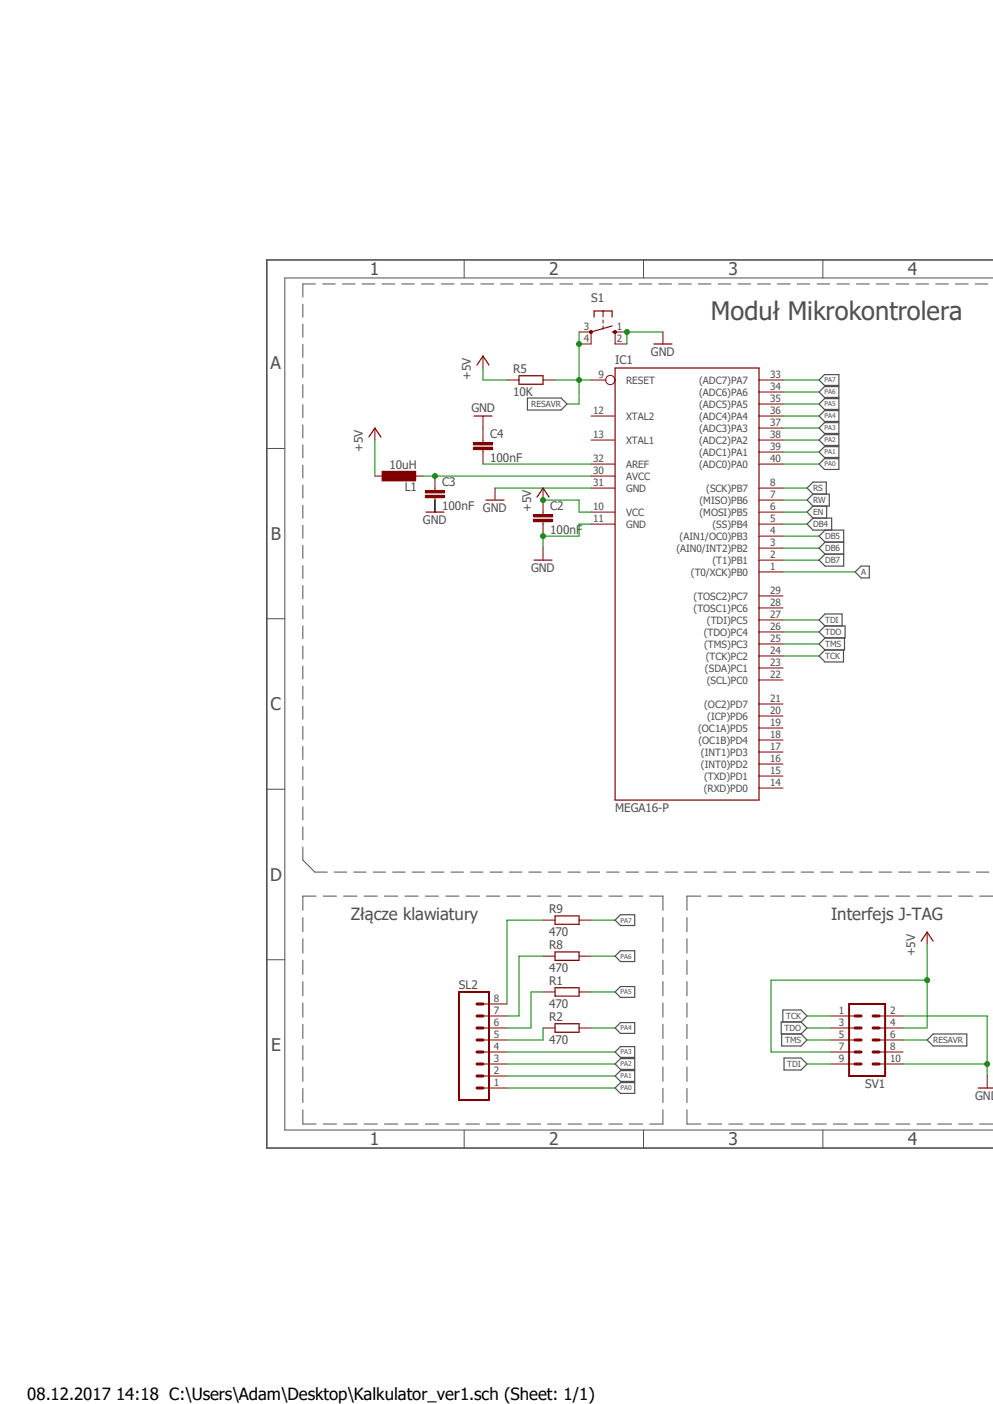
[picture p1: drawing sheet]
<svg xmlns="http://www.w3.org/2000/svg" width="210mm" height="297mm" viewBox="0 0 210 297" stroke-linecap="round" stroke-linejoin="round" font-family="sans-serif">
<path d="M56.1 54.7l154 94.3M210.1 149l-154 94.2" fill="none" stroke="#fff" stroke-width=".21"/>
<g fill="none" stroke="#505050" stroke-width=".21">
<path d="M98.2 55v3.8M136.1 55v3.8M174 55v3.8M210.1 58.8h-149.9v180.3h149.9M64.1 64.3v2.8M64.1 68.6v2.7M64.1 72.9v2.7M64.1 77.1v2.7M66.7 60.1h-2.6v2.7M68.2 60.1h2.7M72.4 60.1h2.7M76.6 60.1h2.7"/>
<path d="M80.8 60.1h2.7M85 60.1h2.6M89.2 60.1h2.6M93.3 60.1h2.7M97.5 60.1h2.7M101.7 60.1h2.7M105.9 60.1h2.6M110.1 60.1h2.6M114.3 60.1h2.6M118.4 60.1h2.7M122.6 60.1h2.7M126.8 60.1h2.7"/>
<path d="M131 60.1h2.6M135.2 60.1h2.6M139.3 60.1h2.7M143.5 60.1h2.7M147.7 60.1h2.7M151.9 60.1h2.7M156.1 60.1h2.6M160.2 60.1h2.7M164.4 60.1h2.7M168.6 60.1h2.7M172.8 60.1h2.7M177 60.1h2.7"/>
<path d="M181.1 60.1h2.8M185.3 60.1h2.7M189.5 60.1h2.7M193.7 60.1h2.7M197.9 60.1h2.7M202.1 60.1h2.7M206.2 60.1h2.7M56.4 94.9h3.8M64.1 81.4v2.7M64.1 85.6v2.7M64.1 89.9v2.7M64.1 94.1v2.8"/>
<path d="M64.1 98.4v2.7M64.1 102.6v2.8M64.1 106.9v2.7M64.1 111.1v2.8M64.1 115.4v2.8M64.1 119.6v2.8M56.4 130.9h3.8M64.1 123.9v2.8M64.1 128.1v2.8M64.1 132.4v2.7M64.1 136.7v2.7M64.1 140.9v2.7"/>
<path d="M64.1 145.2v2.7M64.1 149.4v2.7M64.1 153.7v2.7M64.1 157.9v2.8M56.4 167h3.8M64.1 162.2v2.7M64.1 166.4v2.8M64.1 170.7v2.7M64.1 174.9v2.8M64.1 179.2v2.7l2.5 2.6h2.6M64.1 194.1v3M64.1 198.6v3"/>
<path d="M66.8 189.6h-2.7v3M68.4 189.6h2.8M70.7 184.5h2.6M72.7 189.6h2.8M74.8 184.5h2.6M77 189.6h2.8M79 184.5h2.5M81.3 189.6h2.8M83.1 184.5h2.6M85.6 189.6h2.8M87.2 184.5h2.6M90 189.6h2.8"/>
<path d="M91.3 184.5h2.6M94.3 189.6h2.8M95.4 184.5h2.6M98.6 189.6h2.8M99.5 184.5h2.7M102.9 189.6h2.8M103.6 184.5h2.7M107.2 189.6h2.8M107.7 184.5h2.7M111.5 189.6h2.8M111.8 184.5h2.7M115.8 189.6h2.9"/>
<path d="M116 184.5h2.6M120.1 184.5h2.6M120.1 189.6h2.9M124.2 184.5h2.6M124.5 189.6h2.8M128.3 184.5h2.6M128.8 189.6h2.8M132.4 184.5h2.6M133.1 189.6h2.8M136.6 184.5h2.5M137.4 189.6h2.8v3M140.2 194.1v3"/>
<path d="M140.2 198.6v3M140.7 184.5h2.6M144.8 184.5h2.6M145.3 194.1v3M145.3 198.6v3M148.2 189.6h-2.9v3M148.9 184.5h2.6M149.7 189.6h3M153 184.5h2.6M154.1 189.6h3M157.1 184.5h2.7M158.6 189.6h2.9"/>
<path d="M161.2 184.5h2.7M163 189.6h2.9M165.4 184.5h2.6M167.4 189.6h2.9M169.5 184.5h2.6M171.8 189.6h3M173.6 184.5h2.6M176.2 189.6h3M177.7 184.5h2.6M180.7 189.6h2.9M181.8 184.5h2.6M185.1 189.6h2.9"/>
<path d="M185.9 184.5h2.7M189.5 189.6h2.9M190.1 184.5h2.6M193.9 189.6h2.9M194.2 184.5h2.6M198.3 184.5h2.6M198.3 189.6h3M202.4 184.5h2.6M202.8 189.6h2.9M206.5 184.5h2.6M207.2 189.6h2.9M56.4 203h3.8"/>
<path d="M64.1 203.1v3.1M64.1 207.6v3.1M64.1 212.2v3M64.1 216.7v3M140.2 203.1v3.1M140.2 207.6v3.1M140.2 212.2v3M140.2 216.7v3M145.3 203.1v3.1M145.3 207.6v3.1M145.3 212.2v3M145.3 216.7v3"/>
<path d="M64.1 221.2v3M64.1 225.7v3.1M64.1 230.3v3M64.1 234.8v3h2.7M68.4 237.8h2.8M72.7 237.8h2.8M77 237.8h2.8M81.3 237.8h2.8M85.6 237.8h2.8M90 237.8h2.8M94.3 237.8h2.8M98.2 239.1v3.8"/>
<path d="M98.6 237.8h2.8M102.9 237.8h2.8M107.2 237.8h2.8M111.5 237.8h2.8M115.8 237.8h2.9M120.1 237.8h2.9M124.5 237.8h2.8M128.8 237.8h2.8M133.1 237.8h2.8M136.1 239.1v3.8M140.2 234.8v3h-2.8M140.2 221.2v3"/>
<path d="M140.2 225.7v3.1M140.2 230.3v3M145.3 221.2v3M145.3 225.7v3.1M145.3 230.3v3M145.3 234.8v3h2.9M149.7 237.8h3M154.1 237.8h3M158.6 237.8h2.9M163 237.8h2.9M167.4 237.8h2.9M171.8 237.8h3"/>
<path d="M174 239.1v3.8M176.2 237.8h3M180.7 237.8h2.9M185.1 237.8h2.9M189.5 237.8h2.9M193.9 237.8h2.9M198.3 237.8h3M202.8 237.8h2.9M207.2 237.8h2.9"/>
</g>
<path d="M210.1 55h-153.7v187.9h153.7" fill="none" stroke="#505050" stroke-width=".34"/>
<g fill="none" stroke="#505050" stroke-width=".25">
<path d="M111.5 84.2h7.2l1.2 1.3-1.2 1.2h-7.2zM173.2 80.4l1.2-1.2h3v2.3h-3zM173.2 82.9l1.2-1.1h3v2.3h-3zM173.2 85.5l1.2-1.2h3v2.3h-3zM173.2 88l1.2-1.1h3v2.3h-3zM173.2 90.6l1.2-1.2h3v2.3h-3zM173.2 93.1l1.2-1.2h3v2.3h-3zM173.2 95.6l1.2-1.1h3v2.3h-3zM173.2 98.2l1.2-1.2h3v2.3h-3zM172 109.6l-1.3 1.3 1.3 1.2h6.4v7.7h-3.9l-1.3-1.3 1.3-1.3M172 109.6h3.9v2.5M172 107.1l-1.3 1.2 1.3 1.3"/>
<path d="M172 104.5h3.4v2.6h-3.4M172 104.5l-1.3 1.3 1.3 1.3M172 104.5l-1.3-1.2 1.3-1.3h2.8v2.5M174.5 112.1l-1.3 1.3 1.3 1.3M174.5 117.2h3.9M174.5 114.7l-1.3 1.3 1.3 1.2M174.5 114.7h3.9M174.8 107.1v2.5M174.5 137.5l-1.3 1.3 1.3 1.2h3.9v-2.5M174.5 132.4l-1.3 1.3 1.3 1.3M174.5 132.4h4.2v2.6h-4.2M174.5 135l-1.3 1.2 1.3 1.3"/>
<path d="M174.5 132.4l-1.3-1.3 1.3-1.2h3.6v2.5M178.6 135v2.5h-4.1M180.8 121l1.3-1.2h1.8v2.5h-1.8zM130.1 194.6l1.1-1.1h3v2.3h-3zM130.1 202.3l1.1-1.2h3v2.3h-3zM130.1 209.8l1.1-1.1h3v2.3h-3zM130.1 217.5l1.1-1.2h3v2.3h-3zM165.3 218.7v2.6h4.1l1.3-1.3-1.3-1.3M165.6 216.2v-2.5h3.8l1.3 1.2-1.3 1.3M169.4 216.2h-4.2v2.5h4.2M169.4 216.2l1.3 1.3-1.3 1.2M197.4 218.7h7.1v2.6h-7.1l-1.3-1.3z"/>
<path d="M130.1 222.5l1.1-1.1h3v2.3h-3zM130.1 225.1l1.1-1.2h3v2.3h-3zM130.1 227.6l1.1-1.1h3v2.3h-3zM130.1 230.2l1.1-1.2h3v2.3h-3zM165.8 223.8h3.6l1.3 1.3-1.3 1.3h-3.6z"/>
</g>
<path d="M100.9 77.2l1.3-1.9 1.2 1.9M109.8 79.5h5.1v1.8h-5.1zM130.1 77.9h30.4v91.3h-30.4zM138.3 72.8h3.8" fill="none" stroke="#800000" stroke-width=".25"/>
<g fill="none" stroke="#800000" stroke-width=".21">
<path d="M102.2 75.3v2.6M140.2 70.2v2.6M107.2 80.4h2.6M114.9 80.4h2.5M125 80.4h3.1M125 88h5.1M125 93.1h5.1M125 98.2h5.1M160.5 80.4h5.1M160.5 82.9h5.1M160.5 85.5h5.1M160.5 88h5.1"/>
<path d="M160.5 90.6h5.1M160.5 93.1h5.1M160.5 95.6h5.1M160.5 98.2h5.1M114.9 108.3v.5M114.9 110.4v.5M125 103.3h5.1M125 108.3h5.1M125 110.9h5.1M125 100.7h5.1M160.5 103.3h5.1M160.5 105.8h5.1"/>
<path d="M160.5 108.3h5.1M160.5 110.9h5.1M160.5 113.4h5.1M160.5 116h5.1M160.5 118.5h5.1M160.5 121h5.1M160.5 126.1h5.1M160.5 128.6h5.1M160.5 131.1h5.1M160.5 133.7h5.1M160.5 136.2h5.1M160.5 138.8h5.1"/>
<path d="M160.5 141.3h5.1M160.5 143.8h5.1M160.5 159.1h5.1M160.5 156.5h5.1M160.5 154h5.1M160.5 151.5h5.1M160.5 148.9h5.1M160.5 166.7h5.1M160.5 164.2h5.1M160.5 161.6h5.1"/>
<circle cx="129.1" cy="80.4" r=".98"/>
</g>
<path d="M112.8 108.8h4.1v.5h-4.1z" fill-rule="evenodd" fill="#800000"/>
<path d="M112.8 108.8h4.1v.5h-4.1z" fill="none" stroke="#800000" stroke-width=".21"/>
<path d="M112.8 109.9h4.1v.5h-4.1z" fill-rule="evenodd" fill="#800000"/>
<path d="M92 103.3v.5M92 105.3v.5M112.8 109.9h4.1v.5h-4.1zM114.9 105.8v2.5M114.9 110.9v2.5" fill="none" stroke="#800000" stroke-width=".21"/>
<path d="M90 103.8h4v.5h-4z" fill-rule="evenodd" fill="#800000"/>
<path d="M90 103.8h4v.5h-4z" fill="none" stroke="#800000" stroke-width=".21"/>
<path d="M90 104.8h4v.5h-4z" fill-rule="evenodd" fill="#800000"/>
<path d="M90 104.8h4v.5h-4zM92 100.7v2.6M92 105.8v2.5M104.7 103.3v2.5M114.9 103.3v2.5M114.9 116v2.5" fill="none" stroke="#800000" stroke-width=".21"/>
<path d="M90.1 108.3h3.8M102.8 105.8h3.8M112.9 118.5h3.9M113.6 105.2l1.3-1.9 1.2 1.9" fill="none" stroke="#800000" stroke-width=".25"/>
<path d="M80.8 99.7h7.1v2h-7.1z" fill-rule="evenodd" fill="#800000"/>
<path d="M79.3 90.6v2.5M80.8 99.7h7.1v2h-7.1zM102.2 93.1v.5M102.2 95.1v.5M79.3 100.7h2.5M86.9 100.7h2.6" fill="none" stroke="#800000" stroke-width=".21"/>
<path d="M78 92.5l1.3-1.9 1.3 1.9" fill="none" stroke="#800000" stroke-width=".25"/>
<path d="M100.1 94.6h4.1v.5h-4.1z" fill-rule="evenodd" fill="#800000"/>
<path d="M100.1 94.6h4.1v.5h-4.1z" fill="none" stroke="#800000" stroke-width=".21"/>
<path d="M100.1 93.6h4.1v.5h-4.1z" fill-rule="evenodd" fill="#800000"/>
<g fill="none" stroke="#800000" stroke-width=".21">
<path d="M125 70.2v2.6M127.6 65.8v1.3M127.6 67.7v.6M127.6 69v.6M130.1 70.2v2.6M100.1 93.6h4.1v.5h-4.1zM102.2 88v5.1M102.2 95.6v2.6M196.1 197.2v2.5M102.2 214.9h5M102.2 217.5h5M102.2 212.4h5"/>
<path d="M175.8 214.9h5M175.8 217.5h5M185.9 214.9h5.1M185.9 217.5h5.1M102.2 220h5M102.2 222.5h5M102.2 225.1h5M102.2 230.2h5M102.2 227.6h5M175.8 220h5M175.8 222.5h5M175.8 225.1h5"/>
<path d="M185.9 220h5.1M185.9 222.5h5.1M185.9 225.1h5.1M208.8 227.6v2.6"/>
</g>
<path d="M125.6 67.1v-1.3h3.9v1.3M129.5 70.2h.6M129.5 69l-4.5 1.2M100.2 88h3.9M194.8 199.1l1.3-1.9 1.3 1.9M206.9 230.2h3.2" fill="none" stroke="#800000" stroke-width=".25"/>
<path d="M97.1 209.8h6.3v22.9h-6.3zM179.6 212.4h7.6v15.2h-7.6z" fill="none" stroke="#800000" stroke-width=".42"/>
<g fill="none" stroke="#800000" stroke-width=".64">
<path d="M100.9 217.5h1.3M100.9 214.9h1.3M100.9 212.4h1.3M180.8 217.5h1.3M180.8 214.9h1.3M184.7 217.5h1.2M184.7 214.9h1.2M100.9 220h1.3M100.9 225.1h1.3M100.9 222.5h1.3M100.9 227.6h1.3M100.9 230.2h1.3"/>
<path d="M180.8 220h1.3M180.8 225.1h1.3M180.8 222.5h1.3M184.7 220h1.2M184.7 225.1h1.2M184.7 222.5h1.2"/>
</g>
<path d="M124.8 70l.2-.1 .2 .1v.5h-.4z" fill-rule="evenodd" fill="#800000"/>
<path d="M124.8 70l.2-.1 .2 .1v.5h-.4z" fill="none" stroke="#800000" stroke-width=".21"/>
<path d="M129.8 70l.3-.1 .2 .1v.5h-.5z" fill-rule="evenodd" fill="#800000"/>
<g fill="none" stroke="#800000" stroke-width=".21">
<path d="M122.5 70.2h2.5M122.5 72.8h2.5M129.8 70l.3-.1 .2 .1v.5h-.5zM130.1 70.2h2.5M130.1 72.8h2.5M114.9 194.6h2.5M122.5 194.6h2.5M114.9 209.8h2.5M114.9 217.5h2.5M114.9 202.3h2.5M122.5 209.8h2.5M122.5 217.5h2.5"/>
<path d="M122.5 202.3h2.5"/>
</g>
<path d="M117.4 193.8h5.1v1.7h-5.1zM117.4 209h5.1v1.7h-5.1zM117.4 201.4h5.1v1.8h-5.1zM117.4 216.6h5.1v1.8h-5.1z" fill="none" stroke="#800000" stroke-width=".25"/>
<path d="M102.2 77.9v2.5h5M114.9 105.8h7.6v2.5h2.5" fill="none" stroke="#008000" stroke-width=".21"/>
<circle cx="114.8" cy="105.8" r=".51" fill="#008000"/>
<g fill="none" stroke="#008000" stroke-width=".21">
<path d="M79.3 93.1v7.6M196.1 199.7v17.8M196.1 207.3h-33v15.2h12.7"/>
<circle cx="114.8" cy="105.8" r=".51"/>
</g>
<circle cx="196.1" cy="207.3" r=".51" fill="#008000"/>
<g fill="none" stroke="#008000" stroke-width=".21">
<path d="M140.2 70.2h-7.6v2.6M191 217.5h5.1"/>
<circle cx="196.1" cy="207.3" r=".51"/>
</g>
<circle cx="132.6" cy="70.2" r=".51" fill="#008000"/>
<g fill="none" stroke="#008000" stroke-width=".21">
<path d="M125 110.9h-2.5v2.5h-7.6"/>
<circle cx="132.6" cy="70.2" r=".51"/>
</g>
<circle cx="114.8" cy="113.4" r=".51" fill="#008000"/>
<g fill="none" stroke="#008000" stroke-width=".21">
<path d="M92 105.8v2.5M104.7 103.3h20.3M114.9 113.4v2.6M208.8 214.9v12.7"/>
<circle cx="114.8" cy="113.4" r=".51"/>
</g>
<circle cx="208.8" cy="225.1" r=".51" fill="#008000"/>
<g fill="none" stroke="#008000" stroke-width=".21">
<path d="M122.5 72.8v7.6M117.4 80.4h7.6M191 214.9h17.8M191 225.1h17.8"/>
<circle cx="208.8" cy="225.1" r=".51"/>
</g>
<circle cx="122.5" cy="80.4" r=".51" fill="#008000"/>
<g fill="none" stroke="#008000" stroke-width=".21">
<path d="M122.5 70.2v2.6M122.5 80.4v5.1h-2.6"/>
<circle cx="122.5" cy="80.4" r=".51"/>
</g>
<circle cx="122.5" cy="72.8" r=".51" fill="#008000"/>
<g fill="none" stroke="#008000" stroke-width=".21">
<path d="M89.5 100.7h35.5M165.6 118.5h7.6M165.6 116h7.6M165.6 113.4h7.6M165.6 110.9h5.1M165.6 108.3h5.1M165.6 105.8h5.1M165.6 103.3h5.1M165.6 121h15.2M191 220h5.1"/>
<circle cx="122.5" cy="72.8" r=".51"/>
</g>
<circle cx="92" cy="100.7" r=".51" fill="#008000"/>
<g fill="none" stroke="#008000" stroke-width=".21">
<path d="M102.2 98.2h22.8M165.6 98.2h7.6M165.6 80.4h7.6M165.6 82.9h7.6M165.6 85.5h7.6M165.6 88h7.6M165.6 90.6h7.6M165.6 93.1h7.6M165.6 95.6h7.6M165.6 138.8h7.6M165.6 133.7h7.6M165.6 136.2h7.6"/>
<path d="M165.6 131.1h7.6M114.9 194.6h-7.7v17.8M125 194.6h5.1M114.9 202.3h-5.1v12.6h-2.6M114.9 209.8h-2.6v7.7h-5.1M114.9 217.5v2.5h-7.7M125 217.5h5.1M125 202.3h5.1M125 209.8h5.1M170.7 214.9h5.1M170.7 217.5h5.1M107.2 225.1h22.9"/>
<path d="M107.2 222.5h22.9M107.2 227.6h22.9M107.2 230.2h22.9M170.7 220h5.1M170.7 225.1h5.1"/>
<circle cx="92" cy="100.7" r=".51"/>
</g>
<text font-size="5.4" fill="#505050" x="150.4" y="67.7">Moduł Mikrokontrolera</text>
<g font-size="3.7" fill="#505050">
<text x="78.2" y="58.2">1</text>
<text x="116.2" y="58.2">2</text>
<text x="154.1" y="58.2">3</text>
<text x="192" y="58.2">4</text>
<text x="57.2" y="78.1">A</text>
<text x="57.3" y="114.2">B</text>
<text x="57.2" y="150.2">C</text>
<text x="57.1" y="186.3">D</text>
<text x="57.3" y="222.3">E</text>
<text x="78.2" y="242.3">1</text>
<text x="116.2" y="242.3">2</text>
<text x="154.1" y="242.3">3</text>
<text x="192" y="242.3">4</text>
</g>
<g font-size="3.6" fill="#505050">
<text x="74.2" y="194.7">Złącze klawiatury</text>
<text x="175.8" y="194.7">Interfejs J-TAG</text>
</g>
<text font-size="3.6" x="5.8" y="296.2">08.12.2017 14:18 C:\Users\Adam\Desktop\Kalkulator_ver1.sch (Sheet: 1/1)</text>
<g font-size="2.5" fill="#505050">
<text x="125" y="63.9">S1</text>
<text x="130.1" y="77.1">IC1</text>
<text x="137.7" y="75.3">GND</text>
<text x="99.6" y="80.4" transform="rotate(-90 99.6 80.4)">+5V</text>
<text x="108.5" y="83.7">10K</text>
<text x="108.5" y="78.9">R5</text>
<text x="99.7" y="87.3">GND</text>
<text x="76.8" y="95.6" transform="rotate(-90 76.8 95.6)">+5V</text>
<text x="103.7" y="92.7">C4</text>
<text x="82.4" y="99.2">10uH</text>
<text x="103.7" y="97.8">100nF</text>
<text x="85.6" y="104">L1</text>
<text x="93.5" y="108">100nF</text>
<text x="93.5" y="102.9">C3</text>
<text x="116.4" y="108">C2</text>
<text x="89.5" y="110.9">GND</text>
<text x="102.2" y="108.3">GND</text>
<text x="112.3" y="108.3" transform="rotate(-90 112.3 108.3)">+5V</text>
<text x="116.4" y="113">100nF</text>
<text x="112.3" y="121">GND</text>
<text x="130.1" y="171.8">MEGA16-P</text>
<text x="116.1" y="198">470</text>
<text x="116.1" y="193.1">R9</text>
<text x="116.1" y="200.7">R8</text>
<text x="193.6" y="202.3" transform="rotate(-90 193.6 202.3)">+5V</text>
<text x="97.1" y="209.1">SL2</text>
<text x="116.1" y="205.6">470</text>
<text x="116.1" y="208.4">R1</text>
<text x="116.1" y="213.2">470</text>
<text x="116.1" y="216">R2</text>
<text x="116.1" y="220.8">470</text>
<text x="183" y="230.2">SV1</text>
<text x="206.3" y="232.7">GND</text>
</g>
<g font-size="2.1" fill="#505050">
<text x="123.5" y="69.9">3</text>
<text x="130.4" y="69.9">1</text>
<text x="123.5" y="72.4">4</text>
<text x="130.4" y="72.4">2</text>
<text x="126.6" y="80.1">9</text>
<text x="132.4" y="81.2">RESET</text>
<text x="147.9" y="81.2">(ADC7)PA7</text>
<text x="147.9" y="83.7">(ADC6)PA6</text>
<text x="162.9" y="80.1">33</text>
<text x="162.9" y="82.6">34</text>
<text x="125.4" y="87.7">12</text>
<text x="132.4" y="88.8">XTAL2</text>
<text x="147.9" y="86.2">(ADC5)PA5</text>
<text x="147.9" y="88.8">(ADC4)PA4</text>
<text x="162.9" y="85.1">35</text>
<text x="162.9" y="87.7">36</text>
<text x="125.4" y="92.7">13</text>
<text x="132.4" y="93.9">XTAL1</text>
<text x="147.9" y="91.3">(ADC3)PA3</text>
<text x="147.9" y="93.9">(ADC2)PA2</text>
<text x="162.9" y="90.2">37</text>
<text x="162.9" y="92.7">38</text>
<text x="162.9" y="95.3">39</text>
<text x="125.4" y="100.3">30</text>
<text x="125.4" y="97.8">32</text>
<text x="132.4" y="101.5">AVCC</text>
<text x="132.4" y="98.9">AREF</text>
<text x="147.9" y="96.4">(ADC1)PA1</text>
<text x="147.9" y="98.9">(ADC0)PA0</text>
<text x="162.9" y="97.8">40</text>
<text x="125.4" y="102.9">31</text>
<text x="125.4" y="108">10</text>
<text x="132.4" y="104">GND</text>
<text x="147.9" y="106.6">(MISO)PB6</text>
<text x="149.4" y="104">(SCK)PB7</text>
<text x="162.9" y="102.9">8</text>
<text x="162.9" y="105.4">7</text>
<text x="162.9" y="108">6</text>
<text x="125.4" y="110.5">11</text>
<text x="132.4" y="109.1">VCC</text>
<text x="132.4" y="111.6">GND</text>
<text x="147.9" y="109.1">(MOSI)PB5</text>
<text x="150.7" y="111.6">(SS)PB4</text>
<text x="162.9" y="110.5">5</text>
<text x="162.9" y="113">4</text>
<text x="143" y="116.7">(AIN0/INT2)PB2</text>
<text x="143.7" y="114.2">(AIN1/OC0)PB3</text>
<text x="150.7" y="119.3">(T1)PB1</text>
<text x="162.9" y="115.6">3</text>
<text x="162.9" y="118.1">2</text>
<text x="146.1" y="121.8">(T0/XCK)PB0</text>
<text x="162.9" y="120.7">1</text>
<text x="162.9" y="125.7">29</text>
<text x="146.7" y="126.8">(TOSC2)PC7</text>
<text x="146.7" y="129.4">(TOSC1)PC6</text>
<text x="149.5" y="131.9">(TDI)PC5</text>
<text x="162.9" y="128.3">28</text>
<text x="162.9" y="130.8">27</text>
<text x="148.8" y="134.5">(TDO)PC4</text>
<text x="148.9" y="137">(TMS)PC3</text>
<text x="162.9" y="133.4">26</text>
<text x="162.9" y="135.9">25</text>
<text x="149.1" y="142.1">(SDA)PC1</text>
<text x="149.3" y="139.5">(TCK)PC2</text>
<text x="162.9" y="138.4">24</text>
<text x="162.9" y="141">23</text>
<text x="162.9" y="143.5">22</text>
<text x="148.9" y="149.7">(OC2)PD7</text>
<text x="149.5" y="144.6">(SCL)PC0</text>
<text x="162.9" y="148.6">21</text>
<text x="147.7" y="154.8">(OC1A)PD5</text>
<text x="149.6" y="152.2">(ICP)PD6</text>
<text x="162.9" y="153.7">19</text>
<text x="162.9" y="151.1">20</text>
<text x="147.7" y="157.3">(OC1B)PD4</text>
<text x="148.3" y="159.9">(INT1)PD3</text>
<text x="162.9" y="161.3">16</text>
<text x="162.9" y="158.8">17</text>
<text x="162.9" y="156.2">18</text>
<text x="148.3" y="162.4">(INT0)PD2</text>
<text x="148.8" y="167.5">(RXD)PD0</text>
<text x="148.9" y="164.9">(TXD)PD1</text>
<text x="162.9" y="166.4">14</text>
<text x="162.9" y="163.8">15</text>
<text x="104.5" y="214.6">7</text>
<text x="104.5" y="212">8</text>
<text x="177.4" y="214.6">1</text>
<text x="188.3" y="214.6">2</text>
<text x="104.5" y="219.7">5</text>
<text x="104.5" y="217.1">6</text>
<text x="177.4" y="217.1">3</text>
<text x="177.4" y="219.7">5</text>
<text x="188.3" y="217.1">4</text>
<text x="188.3" y="219.7">6</text>
<text x="104.5" y="227.3">2</text>
<text x="104.5" y="224.7">3</text>
<text x="104.5" y="222.2">4</text>
<text x="177.4" y="222.2">7</text>
<text x="177.4" y="224.7">9</text>
<text x="188.3" y="222.2">8</text>
<text x="188.3" y="224.7">10</text>
<text x="104.5" y="229.8">1</text>
</g>
<g font-size="1.8" fill="#505050">
<text x="112.4" y="86.1">RESAVR</text>
<text x="172" y="106.4">RW</text>
<text x="172" y="103.9">RS</text>
<text x="172" y="111.5">DB4</text>
<text x="172" y="109">EN</text>
<text x="174.5" y="119.1">DB7</text>
<text x="174.5" y="116.6">DB6</text>
<text x="174.5" y="114">DB5</text>
<text x="182.1" y="121.7">A</text>
<text x="174.5" y="131.8">TDI</text>
<text x="174.5" y="134.3">TDO</text>
<text x="174.5" y="136.9">TMS</text>
<text x="174.5" y="139.4">TCK</text>
<text x="166.2" y="215.6">TCK</text>
<text x="165.9" y="218.1">TDO</text>
<text x="166" y="220.6">TMS</text>
<text x="197.4" y="220.6">RESAVR</text>
<text x="166.5" y="225.7">TDI</text>
</g>
<g font-size="1.4" fill="#505050">
<text x="174.4" y="80.9">PA7</text>
<text x="174.4" y="83.4">PA6</text>
<text x="174.4" y="86">PA5</text>
<text x="174.4" y="88.5">PA4</text>
<text x="174.4" y="91.1">PA3</text>
<text x="174.4" y="93.6">PA2</text>
<text x="174.4" y="96.1">PA1</text>
<text x="174.4" y="98.7">PA0</text>
<text x="131.2" y="195.2">PA7</text>
<text x="131.2" y="202.8">PA6</text>
<text x="131.2" y="210.4">PA5</text>
<text x="131.2" y="218">PA4</text>
<text x="131.2" y="223.1">PA3</text>
<text x="131.2" y="225.6">PA2</text>
<text x="131.2" y="228.1">PA1</text>
<text x="131.2" y="230.7">PA0</text>
</g>
</svg>
